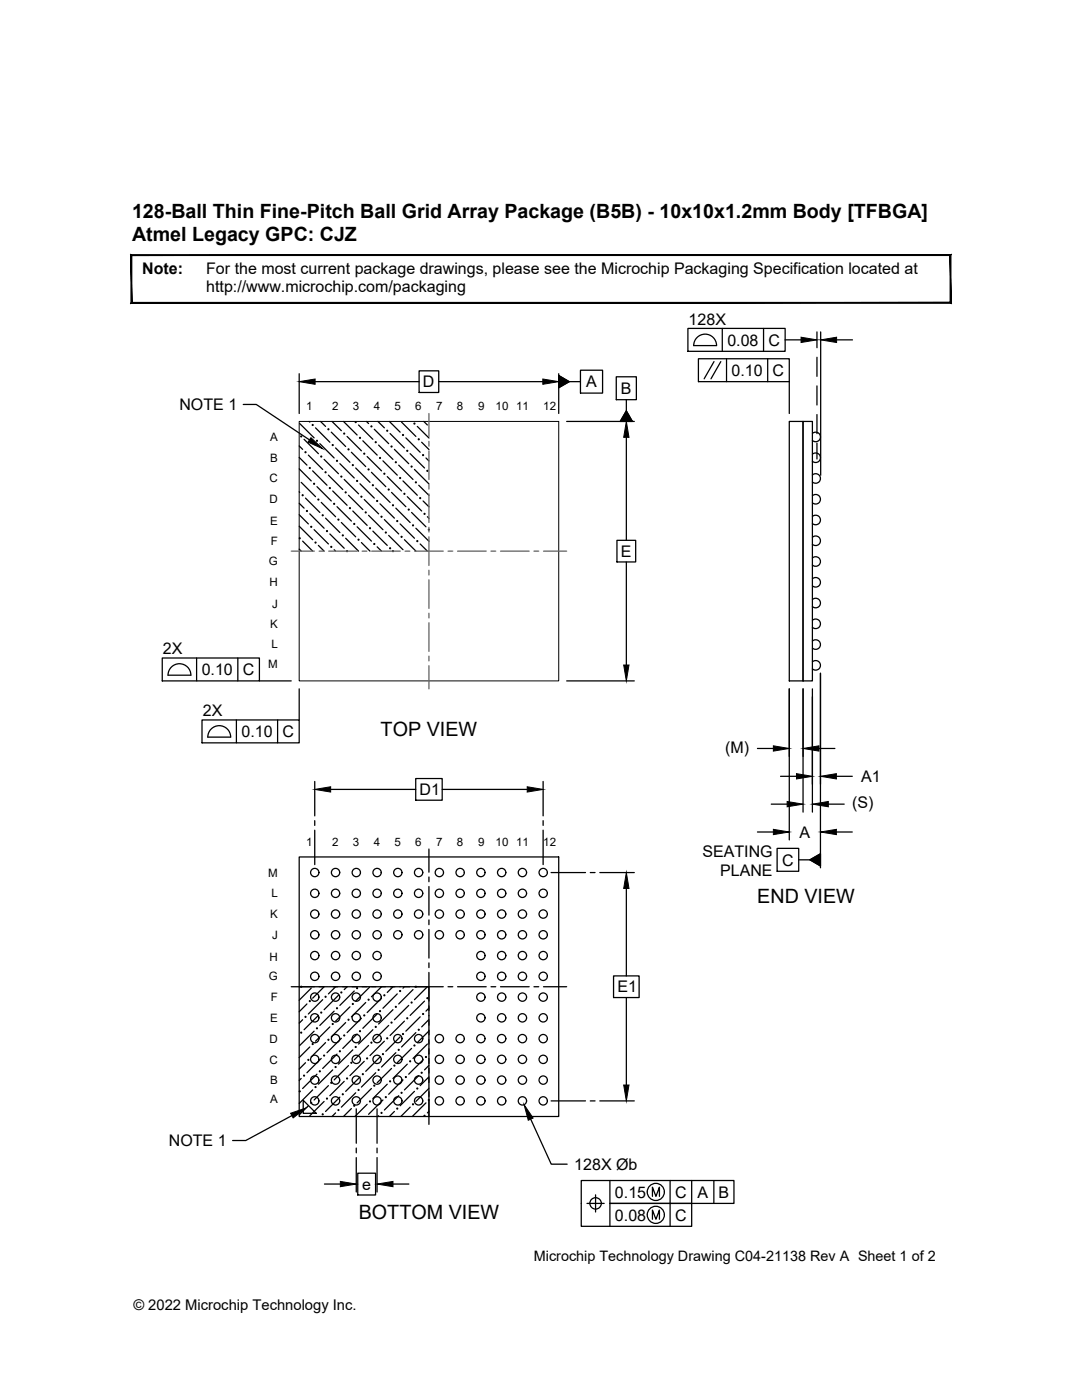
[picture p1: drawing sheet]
<svg xmlns="http://www.w3.org/2000/svg" width="216mm" height="279mm" viewBox="0 0 216 279" stroke-linecap="round" stroke-linejoin="round" font-family="sans-serif">
<!-- layer: K-VTOP -->
<path d="M59.7 84.1h51.8v51.8h-51.8z" fill="none" stroke="#000" stroke-width=".2"/>
<!-- layer: K-VTOP-HTCH -->
<g fill="none" stroke="#000" stroke-width=".25">
<path d="M59.7 98.1l.1 .2M59.7 93.6l2.4 2.4M59.7 91.3l1.5 1.5M59.7 89l.7 .7M59.8 84.5l2.9 2.9M60.1 96.3l2.9 2.8M60.7 87.7l2.8 2.8M61 99.4l2.8 2.9M61.5 90.8l2.9 2.9M61.7 84.1l.1 .1M62.4 94l2.8 2.8M63 85.4l2.8 2.9"/>
<path d="M63.2 97.1l2.9 2.9M63.8 88.5l2.9 2.9M64 84.1l1 1M64.7 91.7l2.8 2.8M65.5 94.8l2.9 2.9M66.1 86.2l2.9 2.9M66.3 84.1l1.8 1.9M66.4 98l2.9 2.8M67 89.4l2.8 2.9M67.8 92.5l2.9 2.9M68.5 84.1l2.8 2.7M68.7 95.7l2.8 2.9"/>
<path d="M69.3 87.1l2.8 2.9M69.5 98.8l2.9 2.9M70.1 90.3l2.9 2.8M71 93.4l2.8 2.9M71.5 84.8l2.9 2.9M71.8 96.6l2.9 2.8M72.4 88l2.9 2.8M72.7 99.7l2.8 2.9M73.1 84.1l.4 .4M73.3 91.1l2.8 2.9M74.1 94.3l2.9 2.8M74.7 85.7l2.9 2.8"/>
<path d="M75 97.4l2.8 2.9M75.4 84.1l1.3 1.3M75.5 88.8l2.9 2.9M76.4 92l2.9 2.8M77.3 95.1l2.8 2.9M77.7 84.1l2.1 2.1M77.8 86.5l2.9 2.9M78.1 98.3l2.9 2.8M78.7 89.7l2.9 2.8M79.6 92.8l2.8 2.9M80.1 84.2l2.9 2.9M80.4 96l2.9 2.8"/>
<path d="M81 87.4l2.8 2.9M81.3 99.1l2.8 2.9M81.8 90.5l2.9 2.9M82.7 93.7l2.9 2.9M83.3 85.1l2.3 2.3M83.6 96.8l2 2.1M84.1 88.3l1.5 1.4M84.4 100l1.2 1.2M84.6 84.1l.7 .7M85 91.4l.6 .6M59.7 109.6l.4 .4M59.7 105l2.7 2.7"/>
<path d="M59.7 102.7l1.8 1.9M59.7 100.4l1 1M60.4 108l2 2M61.8 102.6l2.9 2.8M62.7 105.7l2.8 2.9M63.5 108.8l1.2 1.2M64.1 100.3l2.9 2.8M65 103.4l2.8 2.9M65.8 106.6l2.9 2.8M66.7 109.7l.3 .3M67.2 101.1l2.9 2.9M68.1 104.3l2.9 2.8"/>
<path d="M69 107.4l2.5 2.6M70.4 102l2.9 2.8M71.3 105.1l2.8 2.9M72.1 108.3l1.7 1.7M73.5 102.8l2.9 2.9M74.4 106l2.9 2.8M75.3 109.1l.8 .9M75.8 100.6l2.9 2.8M76.7 103.7l2.9 2.9M77.6 106.8l2.8 2.9M79 101.4l2.8 2.9M79.8 104.6l2.9 2.8"/>
<path d="M80.7 107.7l2.3 2.3M82.1 102.3l2.9 2.8M83 105.4l2.6 2.6M83.8 108.6l1.5 1.4M85.3 103.1l.3 .3"/>
</g>
<g fill="#000" stroke="#000" stroke-width=".2">
<circle cx="60.1" cy="87.1" r=".12"/>
<circle cx="60.4" cy="98.8" r=".12"/>
<circle cx="61" cy="90.3" r=".12"/>
<circle cx="61.8" cy="93.4" r=".12"/>
<circle cx="62.4" cy="84.8" r=".12"/>
<circle cx="62.7" cy="96.6" r=".12"/>
<circle cx="63.2" cy="88" r=".12"/>
<circle cx="63.5" cy="99.7" r=".12"/>
<circle cx="64.1" cy="91.1" r=".12"/>
<circle cx="65" cy="94.3" r=".12"/>
<circle cx="65.5" cy="85.7" r=".12"/>
<circle cx="65.8" cy="97.4" r=".12"/>
<circle cx="66.4" cy="88.8" r=".12"/>
<circle cx="67.2" cy="92" r=".12"/>
<circle cx="68.1" cy="95.1" r=".12"/>
<circle cx="68.7" cy="86.5" r=".12"/>
<circle cx="69" cy="98.3" r=".12"/>
<circle cx="69.5" cy="89.7" r=".12"/>
<circle cx="70.4" cy="92.8" r=".12"/>
<circle cx="71" cy="84.2" r=".12"/>
<circle cx="71.3" cy="96" r=".12"/>
<circle cx="71.8" cy="87.4" r=".12"/>
<circle cx="72.1" cy="99.1" r=".12"/>
<circle cx="72.7" cy="90.5" r=".12"/>
<circle cx="73.5" cy="93.7" r=".12"/>
<circle cx="74.1" cy="85.1" r=".12"/>
<circle cx="74.4" cy="96.8" r=".12"/>
<circle cx="75" cy="88.3" r=".12"/>
<circle cx="75.3" cy="100" r=".12"/>
<circle cx="75.8" cy="91.4" r=".12"/>
<circle cx="76.7" cy="94.5" r=".12"/>
<circle cx="77.3" cy="86" r=".12"/>
<circle cx="77.6" cy="97.7" r=".12"/>
<circle cx="78.1" cy="89.1" r=".12"/>
<circle cx="79" cy="92.3" r=".12"/>
<circle cx="79.8" cy="95.4" r=".12"/>
<circle cx="80.4" cy="86.8" r=".12"/>
<circle cx="80.7" cy="98.6" r=".12"/>
<circle cx="81.3" cy="90" r=".12"/>
<circle cx="82.1" cy="93.1" r=".12"/>
<circle cx="82.7" cy="84.5" r=".12"/>
<circle cx="83" cy="96.3" r=".12"/>
<circle cx="83.6" cy="87.7" r=".12"/>
<circle cx="83.8" cy="99.4" r=".12"/>
<circle cx="84.4" cy="90.8" r=".12"/>
<circle cx="85.3" cy="94" r=".12"/>
<circle cx="59.8" cy="107.4" r=".12"/>
<circle cx="61.2" cy="102" r=".12"/>
<circle cx="62.1" cy="105.1" r=".12"/>
<circle cx="63" cy="108.3" r=".12"/>
<circle cx="64.4" cy="102.8" r=".12"/>
<circle cx="65.2" cy="106" r=".12"/>
<circle cx="66.1" cy="109.1" r=".12"/>
<circle cx="66.7" cy="100.6" r=".12"/>
<circle cx="67.5" cy="103.7" r=".12"/>
<circle cx="68.4" cy="106.9" r=".12"/>
<circle cx="69.3" cy="110" r=".12"/>
<circle cx="69.8" cy="101.4" r=".12"/>
<circle cx="70.7" cy="104.6" r=".12"/>
<circle cx="71.5" cy="107.7" r=".12"/>
<circle cx="73" cy="102.3" r=".12"/>
<circle cx="73.8" cy="105.4" r=".12"/>
<circle cx="74.7" cy="108.6" r=".12"/>
<circle cx="76.1" cy="103.1" r=".12"/>
<circle cx="77" cy="106.3" r=".12"/>
<circle cx="77.8" cy="109.4" r=".12"/>
<circle cx="78.4" cy="100.8" r=".12"/>
<circle cx="78.4" cy="110" r=".12"/>
<circle cx="79.3" cy="104" r=".12"/>
<circle cx="80.1" cy="107.1" r=".12"/>
<circle cx="81.6" cy="101.7" r=".12"/>
<circle cx="82.4" cy="104.8" r=".12"/>
<circle cx="83.3" cy="108" r=".12"/>
<circle cx="84.7" cy="102.6" r=".12"/>
<circle cx="85.6" cy="105.7" r=".12"/>
</g>
<!-- layer: K-VBOT -->
<g fill="none" stroke="#000" stroke-width=".25">
<path d="M59.7 171h51.8v51.8h-51.8zM60.5 219.6l2.6 2.6h-2.6z"/>
<circle cx="62.8" cy="174.1" r=".83"/>
<circle cx="62.8" cy="178.3" r=".83"/>
<circle cx="67" cy="174.1" r=".83"/>
<circle cx="67" cy="178.3" r=".83"/>
<circle cx="71.1" cy="178.3" r=".83"/>
<circle cx="71.1" cy="174.1" r=".83"/>
<circle cx="75.2" cy="178.3" r=".83"/>
<circle cx="75.2" cy="174.1" r=".83"/>
<circle cx="79.4" cy="178.3" r=".83"/>
<circle cx="79.4" cy="174.1" r=".83"/>
<circle cx="83.5" cy="174.1" r=".83"/>
<circle cx="83.5" cy="178.3" r=".83"/>
<circle cx="87.7" cy="178.3" r=".83"/>
<circle cx="87.7" cy="174.1" r=".83"/>
<circle cx="91.8" cy="174.1" r=".83"/>
<circle cx="91.8" cy="178.3" r=".83"/>
<circle cx="96" cy="178.3" r=".83"/>
<circle cx="96" cy="174.1" r=".83"/>
<circle cx="100.1" cy="178.3" r=".83"/>
<circle cx="100.1" cy="174.1" r=".83"/>
<circle cx="104.2" cy="178.3" r=".83"/>
<circle cx="104.2" cy="174.1" r=".83"/>
<circle cx="108.4" cy="178.3" r=".83"/>
<circle cx="108.4" cy="174.1" r=".83"/>
<circle cx="62.8" cy="186.6" r=".83"/>
<circle cx="62.8" cy="182.4" r=".83"/>
<circle cx="62.8" cy="199" r=".83"/>
<circle cx="62.8" cy="194.8" r=".83"/>
<circle cx="62.8" cy="190.7" r=".83"/>
<circle cx="67" cy="199" r=".83"/>
<circle cx="67" cy="190.7" r=".83"/>
<circle cx="67" cy="194.8" r=".83"/>
<circle cx="67" cy="186.6" r=".83"/>
<circle cx="67" cy="182.4" r=".83"/>
<circle cx="71.1" cy="194.8" r=".83"/>
<circle cx="71.1" cy="199" r=".83"/>
<circle cx="71.1" cy="190.7" r=".83"/>
<circle cx="71.1" cy="182.4" r=".83"/>
<circle cx="71.1" cy="186.6" r=".83"/>
<circle cx="75.2" cy="199" r=".83"/>
<circle cx="75.2" cy="194.8" r=".83"/>
<circle cx="75.2" cy="190.7" r=".83"/>
<circle cx="75.2" cy="186.6" r=".83"/>
<circle cx="75.2" cy="182.4" r=".83"/>
<circle cx="79.4" cy="182.4" r=".83"/>
<circle cx="79.4" cy="186.6" r=".83"/>
<circle cx="83.5" cy="182.4" r=".83"/>
<circle cx="83.5" cy="186.6" r=".83"/>
<circle cx="87.7" cy="182.4" r=".83"/>
<circle cx="87.7" cy="186.6" r=".83"/>
<circle cx="91.8" cy="182.4" r=".83"/>
<circle cx="91.8" cy="186.6" r=".83"/>
<circle cx="96" cy="199" r=".83"/>
<circle cx="96" cy="182.4" r=".83"/>
<circle cx="96" cy="186.6" r=".83"/>
<circle cx="96" cy="190.7" r=".83"/>
<circle cx="96" cy="194.8" r=".83"/>
<circle cx="100.1" cy="190.7" r=".83"/>
<circle cx="100.1" cy="199" r=".83"/>
<circle cx="100.1" cy="194.8" r=".83"/>
<circle cx="100.1" cy="186.6" r=".83"/>
<circle cx="100.1" cy="182.4" r=".83"/>
<circle cx="104.2" cy="194.8" r=".83"/>
<circle cx="104.2" cy="190.7" r=".83"/>
<circle cx="104.2" cy="199" r=".83"/>
<circle cx="104.2" cy="186.6" r=".83"/>
<circle cx="104.2" cy="182.4" r=".83"/>
<circle cx="108.4" cy="199" r=".83"/>
<circle cx="108.4" cy="194.8" r=".83"/>
<circle cx="108.4" cy="186.6" r=".83"/>
<circle cx="108.4" cy="190.7" r=".83"/>
<circle cx="108.4" cy="182.4" r=".83"/>
<circle cx="62.8" cy="203.1" r=".83"/>
<circle cx="62.8" cy="219.7" r=".83"/>
<circle cx="62.8" cy="211.4" r=".83"/>
<circle cx="62.8" cy="215.6" r=".83"/>
<circle cx="62.8" cy="207.3" r=".83"/>
<circle cx="67" cy="211.4" r=".83"/>
<circle cx="67" cy="219.7" r=".83"/>
<circle cx="67" cy="215.6" r=".83"/>
<circle cx="67" cy="203.1" r=".83"/>
<circle cx="67" cy="207.3" r=".83"/>
<circle cx="71.1" cy="211.4" r=".83"/>
<circle cx="71.1" cy="207.3" r=".83"/>
<circle cx="71.1" cy="215.6" r=".83"/>
<circle cx="71.1" cy="203.1" r=".83"/>
<circle cx="71.1" cy="219.7" r=".83"/>
<circle cx="75.2" cy="215.6" r=".83"/>
<circle cx="75.2" cy="203.1" r=".83"/>
<circle cx="75.2" cy="211.4" r=".83"/>
<circle cx="75.2" cy="207.3" r=".83"/>
<circle cx="75.2" cy="219.7" r=".83"/>
<circle cx="79.4" cy="215.6" r=".83"/>
<circle cx="79.4" cy="207.3" r=".83"/>
<circle cx="79.4" cy="211.4" r=".83"/>
<circle cx="79.4" cy="219.7" r=".83"/>
<circle cx="83.5" cy="215.6" r=".83"/>
<circle cx="83.5" cy="211.4" r=".83"/>
<circle cx="83.5" cy="207.3" r=".83"/>
<circle cx="83.5" cy="219.7" r=".83"/>
<circle cx="87.7" cy="207.3" r=".83"/>
<circle cx="87.7" cy="211.4" r=".83"/>
<circle cx="87.7" cy="215.6" r=".83"/>
<circle cx="87.7" cy="219.7" r=".83"/>
<circle cx="91.8" cy="215.6" r=".83"/>
<circle cx="91.8" cy="211.4" r=".83"/>
<circle cx="91.8" cy="207.3" r=".83"/>
<circle cx="91.8" cy="219.7" r=".83"/>
<circle cx="96" cy="203.1" r=".83"/>
<circle cx="96" cy="211.4" r=".83"/>
<circle cx="96" cy="215.6" r=".83"/>
<circle cx="96" cy="219.7" r=".83"/>
<circle cx="96" cy="207.3" r=".83"/>
<circle cx="100.1" cy="211.4" r=".83"/>
<circle cx="100.1" cy="215.6" r=".83"/>
<circle cx="100.1" cy="207.3" r=".83"/>
<circle cx="100.1" cy="203.1" r=".83"/>
<circle cx="100.1" cy="219.7" r=".83"/>
<circle cx="104.2" cy="211.4" r=".83"/>
<circle cx="104.2" cy="215.6" r=".83"/>
<circle cx="104.2" cy="219.7" r=".83"/>
<circle cx="104.2" cy="203.1" r=".83"/>
<circle cx="104.2" cy="207.3" r=".83"/>
<circle cx="108.4" cy="215.6" r=".83"/>
<circle cx="108.4" cy="219.7" r=".83"/>
<circle cx="108.4" cy="207.3" r=".83"/>
<circle cx="108.4" cy="203.1" r=".83"/>
<circle cx="108.4" cy="211.4" r=".83"/>
</g>
<!-- layer: K-VBOT-HTCH -->
<g fill="#000" stroke="#000" stroke-width=".2">
<circle cx="60.1" cy="196.9" r=".12"/>
<circle cx="61.8" cy="199.8" r=".12"/>
<circle cx="65" cy="198.9" r=".12"/>
<circle cx="68.1" cy="198.1" r=".12"/>
<circle cx="71.3" cy="197.2" r=".12"/>
<circle cx="73.5" cy="199.5" r=".12"/>
<circle cx="76.7" cy="198.6" r=".12"/>
<circle cx="79.8" cy="197.8" r=".12"/>
<circle cx="83" cy="196.9" r=".12"/>
<circle cx="85.3" cy="199.2" r=".12"/>
<circle cx="59.8" cy="217.8" r=".12"/>
<circle cx="60.1" cy="206.1" r=".12"/>
<circle cx="60.7" cy="214.7" r=".12"/>
<circle cx="61" cy="202.9" r=".12"/>
<circle cx="61.5" cy="211.5" r=".12"/>
<circle cx="62.4" cy="208.4" r=".12"/>
<circle cx="63" cy="216.9" r=".12"/>
<circle cx="63.2" cy="205.2" r=".12"/>
<circle cx="63.8" cy="213.8" r=".12"/>
<circle cx="64.1" cy="202.1" r=".12"/>
<circle cx="64.7" cy="210.7" r=".12"/>
<circle cx="65.2" cy="219.2" r=".12"/>
<circle cx="65.5" cy="207.5" r=".12"/>
<circle cx="66.1" cy="216.1" r=".12"/>
<circle cx="66.4" cy="204.4" r=".12"/>
<circle cx="67" cy="212.9" r=".12"/>
<circle cx="67.2" cy="201.2" r=".12"/>
<circle cx="67.8" cy="209.8" r=".12"/>
<circle cx="68.4" cy="218.4" r=".12"/>
<circle cx="68.7" cy="206.7" r=".12"/>
<circle cx="69.3" cy="215.2" r=".12"/>
<circle cx="69.5" cy="203.5" r=".12"/>
<circle cx="70.1" cy="212.1" r=".12"/>
<circle cx="70.4" cy="200.4" r=".12"/>
<circle cx="71" cy="208.9" r=".12"/>
<circle cx="71.5" cy="217.5" r=".12"/>
<circle cx="71.8" cy="205.8" r=".12"/>
<circle cx="72.4" cy="214.4" r=".12"/>
<circle cx="72.7" cy="202.7" r=".12"/>
<circle cx="73.3" cy="211.2" r=".12"/>
<circle cx="73.8" cy="219.8" r=".12"/>
<circle cx="74.1" cy="208.1" r=".12"/>
<circle cx="74.7" cy="216.7" r=".12"/>
<circle cx="75" cy="204.9" r=".12"/>
<circle cx="75.5" cy="213.5" r=".12"/>
<circle cx="75.8" cy="201.8" r=".12"/>
<circle cx="76.4" cy="210.4" r=".12"/>
<circle cx="77" cy="219" r=".12"/>
<circle cx="77.3" cy="207.2" r=".12"/>
<circle cx="77.8" cy="215.8" r=".12"/>
<circle cx="78.1" cy="204.1" r=".12"/>
<circle cx="78.7" cy="212.7" r=".12"/>
<circle cx="79" cy="200.9" r=".12"/>
<circle cx="79.6" cy="209.5" r=".12"/>
<circle cx="80.1" cy="218.1" r=".12"/>
<circle cx="80.4" cy="206.4" r=".12"/>
<circle cx="81" cy="214.9" r=".12"/>
<circle cx="81.3" cy="203.2" r=".12"/>
<circle cx="81.8" cy="211.8" r=".12"/>
<circle cx="82.1" cy="200.1" r=".12"/>
<circle cx="82.7" cy="208.7" r=".12"/>
<circle cx="83.3" cy="217.2" r=".12"/>
<circle cx="83.6" cy="205.5" r=".12"/>
<circle cx="84.1" cy="214.1" r=".12"/>
<circle cx="84.4" cy="202.4" r=".12"/>
<circle cx="85" cy="210.9" r=".12"/>
<circle cx="85.6" cy="219.5" r=".12"/>
<circle cx="62.1" cy="220.1" r=".12"/>
<circle cx="64.4" cy="222.4" r=".12"/>
<circle cx="67.5" cy="221.5" r=".12"/>
<circle cx="70.7" cy="220.7" r=".12"/>
<circle cx="76.1" cy="222.1" r=".12"/>
<circle cx="79.3" cy="221.2" r=".12"/>
<circle cx="82.4" cy="220.4" r=".12"/>
<circle cx="84.7" cy="222.7" r=".12"/>
</g>
<g fill="none" stroke="#000" stroke-width=".25">
<path d="M59.7 196.9h5.8M62.1 197.2l-2.4 2.4M64.4 199.5l-2.9 2.9M64.7 196.9l-2.3 2.3M66.5 196.9h.9M67 196.9l-1.5 1.5M67.5 198.6l-2.8 2.9M68.4 196.9h.9M69.3 196.9l-.6 .6M70.3 196.9h4.7M70.7 197.8l-2.9 2.8M73.8 196.9l-2.8 2.9"/>
<path d="M76 196.9h.9M76.1 196.9l-2 2M76.1 199.2l-2.8 2.9M77.9 196.9h.9M78.4 196.9l-1.1 1.2M79.3 198.4l-2.9 2.8M79.8 196.9h5.8v5.8M80.7 196.9l-.3 .3M82.4 197.5l-2.8 2.9M84.7 199.8l-2.9 2.8M85.3 196.9l-2.6 2.6M60.1 215.2l-.4 .4"/>
<path d="M60.4 203.5l-.7 .7M61 212.1l-1.3 1.2M61.2 200.4l-1.5 1.5M61.8 208.9l-2.1 2.2M62.4 217.5l-2.7 2.7M62.7 205.8l-2.9 2.9M63.2 214.4l-2.8 2.8M63.5 202.6l-2.8 2.9M64.1 211.2l-2.9 2.9M64.7 219.8l-2.9 2.9M65 208.1l-2.9 2.8M65.5 216.7l-2.8 2.8"/>
<path d="M65.8 204.9l-2.8 2.9M66.4 213.5l-2.9 2.9M66.7 201.8l-2.9 2.8M67.2 210.4l-2.8 2.8M67.8 219l-2.8 2.8M68.1 207.2l-2.9 2.9M68.7 215.8l-2.9 2.9M69 204.1l-2.9 2.8M69.5 212.7l-2.8 2.8M69.8 200.9l-2.8 2.9M70.4 209.5l-2.9 2.9M71 218.1l-2.9 2.9"/>
<path d="M71.3 206.4l-2.9 2.8M71.8 214.9l-2.8 2.9M72.1 203.2l-2.8 2.9M72.7 211.8l-2.9 2.9M73 200.1l-2.9 2.8M73.5 208.7l-2.8 2.8M74.1 217.2l-2.8 2.9M74.4 205.5l-2.9 2.9M75 214.1l-2.9 2.8M75.3 202.4l-2.9 2.8M75.8 210.9l-2.8 2.9M76.4 219.5l-2.9 2.9"/>
<path d="M76.7 207.8l-2.9 2.9M77.3 216.4l-2.9 2.8M77.6 204.6l-2.9 2.9M78.1 213.2l-2.8 2.9M78.4 201.5l-2.9 2.9M79 210.1l-2.9 2.8M79.6 218.7l-2.9 2.8M79.8 206.9l-2.8 2.9M80.4 215.5l-2.8 2.9M80.7 203.8l-2.9 2.9M81.3 212.4l-2.9 2.8M81.6 200.6l-2.9 2.9"/>
<path d="M82.1 209.2l-2.8 2.9M82.7 217.8l-2.9 2.9M83 206.1l-2.9 2.8M83.6 214.7l-2.9 2.8M83.8 202.9l-2.8 2.9M84.4 211.5l-2.8 2.9M85.3 208.4l-2.9 2.8M85.6 201.2l-.6 .6M85.6 203.5l-1.5 1.4M85.6 205.8l-2.3 2.3M85.6 210.3v.1M85.6 212.6l-.9 .9"/>
<path d="M85.6 214.9l-1.8 1.8M85.6 217.2l-2.6 2.6M85.6 203.7v.9M85.6 205.6v.9M85.6 207.5v4.7M85.6 213.2v1M85.6 215.1v1M85.6 217v5.8M61.5 220.7l-1.8 1.8M67 222.1l-.7 .7M70.1 221.2l-1.6 1.6M73.3 220.4l-2.5 2.4"/>
<path d="M75.5 222.7l-.1 .1M78.7 221.8l-1 1M81.8 221l-1.8 1.8M85 220.1l-2.7 2.7M85.6 221.8l-.3 .3"/>
</g>
<!-- layer: K-VSID -->
<g fill="none" stroke="#000" stroke-width=".25">
<path d="M157.5 84.1h2.7v51.8h-2.7zM160.2 84.1h1.9v51.8h-1.9zM162.1 98.9a.96 .96 0 0 1 1.3 .1 .96 .96 0 0 1 0 1.3 .96 .96 0 0 1-1.3 0M162.1 94.8a.96 .96 0 0 1 1.3 0 .96 .96 0 0 1 0 1.4 .96 .96 0 0 1-1.3 0M162.1 90.6a.96 .96 0 0 1 1.3 .1 .96 .96 0 0 1 0 1.3 .96 .96 0 0 1-1.3 .1M162.1 86.5a.96 .96 0 0 1 1.3 0 .96 .96 0 0 1 0 1.4 .96 .96 0 0 1-1.3 0M162.1 119.6a.96 .96 0 0 1 1.3 .1 .96 .96 0 0 1 0 1.3 .96 .96 0 0 1-1.3 .1M162.1 115.5a.96 .96 0 0 1 1.3 0 .96 .96 0 0 1 0 1.4 .96 .96 0 0 1-1.3 0M162.1 111.4a.96 .96 0 0 1 1.3 0 .96 .96 0 0 1 0 1.3 .96 .96 0 0 1-1.3 .1M162.1 107.2a.96 .96 0 0 1 1.3 .1 .96 .96 0 0 1 0 1.3 .96 .96 0 0 1-1.3 0M162.1 103.1a.96 .96 0 0 1 1.3 0 .96 .96 0 0 1 0 1.3 .96 .96 0 0 1-1.3 .1M162.1 132.1a.96 .96 0 0 1 1.3 0 .96 .96 0 0 1 0 1.4 .96 .96 0 0 1-1.3 0"/>
<path d="M162.1 127.9a.96 .96 0 0 1 1.3 .1 .96 .96 0 0 1 0 1.3 .96 .96 0 0 1-1.3 0M162.1 123.8a.96 .96 0 0 1 1.3 0 .96 .96 0 0 1 0 1.4 .96 .96 0 0 1-1.3 0"/>
</g>
<!-- layer: P-VTOP-DIMS -->
<g fill="none" stroke="#000" stroke-width=".25">
<path d="M59.7 74.6v7.9M62.9 76.2h20.7M83.6 74h3.9v4.3h-3.9zM87.5 76.2h20.8M111.5 74.9l2.1 1.3-2.1 1.2zM111.5 74.6v7.9M113.6 76.2h2.2M115.8 73.9h4.4v4.6h-4.4zM123 75.2h4v4.6h-4zM125 79.8v2.2M48.5 80.7h2.6l10.7 7.1M113.1 84.1h13.5"/>
<path d="M125 82l1.2 2.1h-2.4zM125 87.3v20.5M123.1 107.8h3.7v4.4h-3.7zM125 112.2v20.5M32.4 131.3h19.4v4.6h-19.4zM34.2 133.1a2.28 2.28 0 0 1 2.5-.5 2.28 2.28 0 0 1 1.4 2.1h-4.6l.1-.6zM39.2 131.3v4.6M47.5 131.3v4.6M51.8 135.9h6.3M59.7 137.5v6.2M113.1 135.9h13.5M40.3 143.7h19.4v4.6h-19.4z"/>
<path d="M42.1 145.5a2.28 2.28 0 0 1 2.5-.5 2.28 2.28 0 0 1 1.4 2.1h-4.5v-.6zM47.2 143.7v4.6M55.4 143.7v4.6"/>
</g>
<path d="M59.7 76.2l3.2-.6v1.1zM108.3 75.6l3.2 .6-3.2 .5zM111.5 74.9l2.1 1.3-2.1 1.2zM62.1 87.4l2.3 2.2-2.9-1.4zM125 84.1l.5 3.2h-1.1zM125 82l1.2 2.1h-2.4zM124.4 132.7h1.1l-.5 3.2z" fill="#000" stroke="#000" stroke-width=".2"/>
<!-- layer: P-VBOT-DIMS -->
<g fill="none" stroke="#000" stroke-width=".25">
<path d="M62.8 156v6.8M66 157.5h17M83 155.4h5.2v4.3h-5.2zM88.2 157.5h17M108.4 156v6.8M62.8 163.8v.9M62.8 165.7v6.9M108.4 163.8v.9M108.4 165.7v6.9M110 174.1h6.8M117.8 174.1h.9M119.7 174.1h6.9"/>
<path d="M125 177.3v17.5M122.4 194.8h5.1v4.3h-5.1zM125 199.1v17.4M110 219.7h6.8M117.8 219.7h.9M119.7 219.7h6.9M58.2 222.6l-9.2 5h-2.6M64.7 236.3h3.2M71.1 221.3v6.9M71.1 229.1v1M71.1 231v6.9M71.4 234.1h3.5v4.4h-3.5z"/>
<path d="M75.2 221.3v6.9M75.2 229.1v1M75.2 231v6.9M78.4 236.3h3.2M105.9 223.4l4.1 8.9h3.2M118.8 238.5v3.4M121.7 235.6v4.6h16.3v4.5h-22v-9.1h30.5v4.6h-24.8v4.5M130.2 238.8v-1.9l.7 1.9 .7-1.9v1.9M133.7 235.6v9.1M138 235.6v4.6M142.4 235.6v4.6M117.1 240.2h3.5"/>
<path d="M117.7 240.2a1.14 1.14 0 0 1 1.6-1.1 1.14 1.14 0 0 1 .3 1.9 1.14 1.14 0 0 1-1.8-.5l-.1-.3M130.2 243.3v-1.8l.7 1.8 .7-1.8v1.8"/>
<circle cx="130.9" cy="237.9" r="1.71"/>
<circle cx="130.9" cy="242.4" r="1.71"/>
</g>
<!-- layer: K-VBOT-CNTR -->
<g fill="none" stroke="#000" stroke-width=".25">
<path d="M85.6 169.4v4.7M85.6 175v1M85.6 176.9v5.7M58.1 196.9h4.6M63.7 196.9h.9M65.6 196.9h5.7M72.3 196.9h.9M74.2 196.9h5.7M80.8 196.9h1M82.7 196.9h5.7M85.6 183.6v.9M85.6 185.5v5.7"/>
<path d="M85.6 192.2v.9M85.6 194.1v5.7M89.4 196.9h.9M91.3 196.9h5.7M98 196.9h.9M99.9 196.9h5.7M106.5 196.9h1M108.4 196.9h4.7M85.6 200.7v1M85.6 202.6v5.8M85.6 209.3v1M85.6 211.2v5.7"/>
<path d="M85.6 217.9v.9M85.6 219.8v4.6"/>
</g>
<!-- layer: K-VTOP-CNTR -->
<g fill="none" stroke="#666" stroke-width=".25">
<path d="M85.6 82.5v4.6M85.6 88.1v.9M85.6 90v5.7M85.6 96.7v.9M85.6 98.6v5.7M58.1 110h4.6M63.7 110h.9M65.6 110h5.7M72.3 110h.9M74.2 110h5.7M80.8 110h1M82.7 110h5.7"/>
<path d="M85.6 105.2v1M85.6 107.1v5.8M85.6 113.8v1M85.6 115.7v5.7M89.4 110h.9M91.3 110h5.7M98 110h.9M99.9 110h5.7M106.5 110h1M108.4 110h4.7M85.6 122.4v.9M85.6 124.3v5.7"/>
<path d="M85.6 130.9v1M85.6 132.9v4.6"/>
</g>
<!-- layer: G-TEXT-DSCL -->
<path d="M26.3 60.3l-.2 .2 163.5-.2zM26.1 60.5l163.5-.2 .2 .2zM189.6 51v9.3l.2 .2zM189.8 50.8v9.7l-.2-9.5zM26.3 51h163.3l.2-.2zM26.1 50.8h163.7l-163.5 .2zM26.1 50.8l.2 9.5v-9.3zM26.1 50.8l.2 9.5-.2 .2z" fill="#000" stroke="#000" stroke-width=".2"/>
<!-- layer: P-VBOT-DIMS -->
<path d="M62.8 157.5l3.2-.5v1.1zM105.2 157l3.2 .5-3.2 .6zM125 174.1l.5 3.2h-1.1zM124.4 216.5h1.1l-.5 3.2zM58 222.2l3-1.1-2.5 2zM67.9 235.8l3.2 .5-3.2 .5zM75.2 236.3l3.2-.5v1zM104.6 220.5l1.8 2.6-1 .5z" fill="#000" stroke="#000" stroke-width=".2"/>
<!-- layer: P-VSID-DIMS -->
<g fill="none" stroke="#000" stroke-width=".25">
<path d="M137.3 65.5h19.4v4.6h-19.4zM139.1 67.4a2.28 2.28 0 0 1 2.5-.5 2.28 2.28 0 0 1 1.4 2.1h-4.6l.1-.6zM139.4 71.6h18.1v4.6h-18.1zM142.5 72.2l-2 3.4M143.8 72.2l-1.9 3.4M144.1 65.5v4.6M145 71.6v4.6M152.4 65.5v4.6M153.2 71.6v4.6M156.7 67.8h3.1M157.5 76.2v6.3M163 66.2v3.2"/>
<path d="M163 71.3v3.8M163 77v3.8M163.8 66.2v28.6M166.9 67.8h3.2M163 82.7v3.8M163 88.4v3.2M157.5 137.5v30.1M160.2 137.5v24.6M162.1 137.5v24.6M163.7 134.4v38.8M151.1 149.4h3.2M155.8 154.9h3.1"/>
<path d="M163.4 149.4h3.2M166.9 154.9h3.2M151.1 166h3.2M153.9 160.5h3.2M155.1 169.3h4.3v4.6h-4.3zM159.4 171.6h2.2M161.6 171.6l2.1-1.2v2.4zM165.3 160.5h3.2M166.9 166h3.2"/>
</g>
<path d="M159.8 67.3l3.2 .5-3.2 .6zM163.8 67.8l3.1-.5v1.1zM154.3 148.8l3.2 .6-3.2 .5zM157.1 160l3.1 .5-3.1 .5zM158.9 154.4l3.2 .5-3.2 .6zM160.2 149.4l3.2-.6v1.1zM162.1 160.5l3.2-.5v1zM163.7 154.9l3.2-.5v1.1zM154.3 165.5l3.2 .5-3.2 .6zM161.6 171.6l2.1-1.2v2.4zM163.7 166l3.2-.5v1.1z" fill="#000" stroke="#000" stroke-width=".2"/>
<g font-size="3.9">
<text x="26.4" y="43.6">128-Ball Thin Fine-Pitch Ball Grid Array Package (B5B) - 10x10x1.2mm Body [TFBGA]</text>
<text x="26.4" y="48.1">Atmel Legacy GPC: CJZ</text>
<text x="76" y="146.8">TOP VIEW</text>
<text x="151.1" y="180.2">END VIEW</text>
<text x="71.6" y="243.3">BOTTOM VIEW</text>
</g>
<g font-size="3.2">
<text x="28.4" y="54.7">Note:</text>
<text x="41.1" y="54.7">For the most current package drawings, please see the Microchip Packaging Specification located at</text>
<text x="41.1" y="58.3">http://www.microchip.com/packaging</text>
<text x="137.4" y="64.8">128X</text>
<text x="145.1" y="69">0.08</text>
<text x="153.3" y="69">C</text>
<text x="84.4" y="77.3">D</text>
<text x="117" y="77.3">A</text>
<text x="146" y="75">0.10</text>
<text x="154.2" y="75">C</text>
<text x="35.8" y="81.8">NOTE 1</text>
<text x="123.9" y="78.6">B</text>
<text x="123.9" y="111.1">E</text>
<text x="32.5" y="130.5">2X</text>
<text x="40.2" y="134.7">0.10</text>
<text x="48.4" y="134.7">C</text>
<text x="40.5" y="142.9">2X</text>
<text x="48.2" y="147.1">0.10</text>
<text x="56.4" y="147.1">C</text>
<text x="144.7" y="150.2">(M)</text>
<text x="83.7" y="158.7">D1</text>
<text x="170" y="161.3">(S)</text>
<text x="171.8" y="156.1">A1</text>
<text x="159.5" y="167.2">A</text>
<text x="140.2" y="170.9">SEATING</text>
<text x="156.1" y="172.7">C</text>
<text x="143.7" y="174.8">PLANE</text>
<text x="123.2" y="198.1">E1</text>
<text x="33.7" y="228.7">NOTE 1</text>
<text x="114.6" y="233.4">128X Øb</text>
<text x="72.3" y="237.4">e</text>
<text x="122.7" y="239">0.15</text>
<text x="134.7" y="239">C</text>
<text x="139.2" y="239">A</text>
<text x="143.4" y="239">B</text>
<text x="122.7" y="243.6">0.08</text>
<text x="134.7" y="243.6">C</text>
</g>
<g font-size="2.9">
<text x="106.5" y="251.7">Microchip Technology Drawing C04-21138 Rev A Sheet 1 of 2</text>
<text x="26.6" y="261.4">© 2022 Microchip Technology Inc.</text>
</g>
<g font-size="2.3">
<text x="61.1" y="81.9">1</text>
<text x="66.3" y="81.9">2</text>
<text x="70.4" y="81.9">3</text>
<text x="74.6" y="81.9">4</text>
<text x="78.7" y="81.9">5</text>
<text x="82.9" y="81.9">6</text>
<text x="87.1" y="81.9">7</text>
<text x="91.2" y="81.9">8</text>
<text x="95.4" y="81.9">9</text>
<text x="98.9" y="81.9">10</text>
<text x="103" y="81.9">11</text>
<text x="108.4" y="81.9">12</text>
<text x="53.9" y="88">A</text>
<text x="53.9" y="92.2">B</text>
<text x="53.8" y="100.5">D</text>
<text x="53.8" y="96.3">C</text>
<text x="53.9" y="104.8">E</text>
<text x="53.7" y="112.8">G</text>
<text x="54.1" y="108.7">F</text>
<text x="53.8" y="117">H</text>
<text x="53.9" y="125.4">K</text>
<text x="54.3" y="121.2">J</text>
<text x="54.2" y="129.4">L</text>
<text x="53.5" y="133.3">M</text>
<text x="61.1" y="168.8">1</text>
<text x="66.3" y="168.8">2</text>
<text x="70.4" y="168.8">3</text>
<text x="74.6" y="168.8">4</text>
<text x="78.7" y="168.8">5</text>
<text x="82.9" y="168.8">6</text>
<text x="87.1" y="168.8">7</text>
<text x="91.2" y="168.8">8</text>
<text x="95.4" y="168.8">9</text>
<text x="98.9" y="168.8">10</text>
<text x="103" y="168.8">11</text>
<text x="108.4" y="168.8">12</text>
<text x="53.5" y="175">M</text>
<text x="54.2" y="179.1">L</text>
<text x="53.9" y="183.2">K</text>
<text x="53.8" y="191.7">H</text>
<text x="54.3" y="187.4">J</text>
<text x="53.7" y="195.7">G</text>
<text x="53.9" y="203.9">E</text>
<text x="54.1" y="199.7">F</text>
<text x="53.8" y="208.2">D</text>
<text x="53.8" y="212.3">C</text>
<text x="53.9" y="220.2">A</text>
<text x="53.9" y="216.3">B</text>
</g>
</svg>
